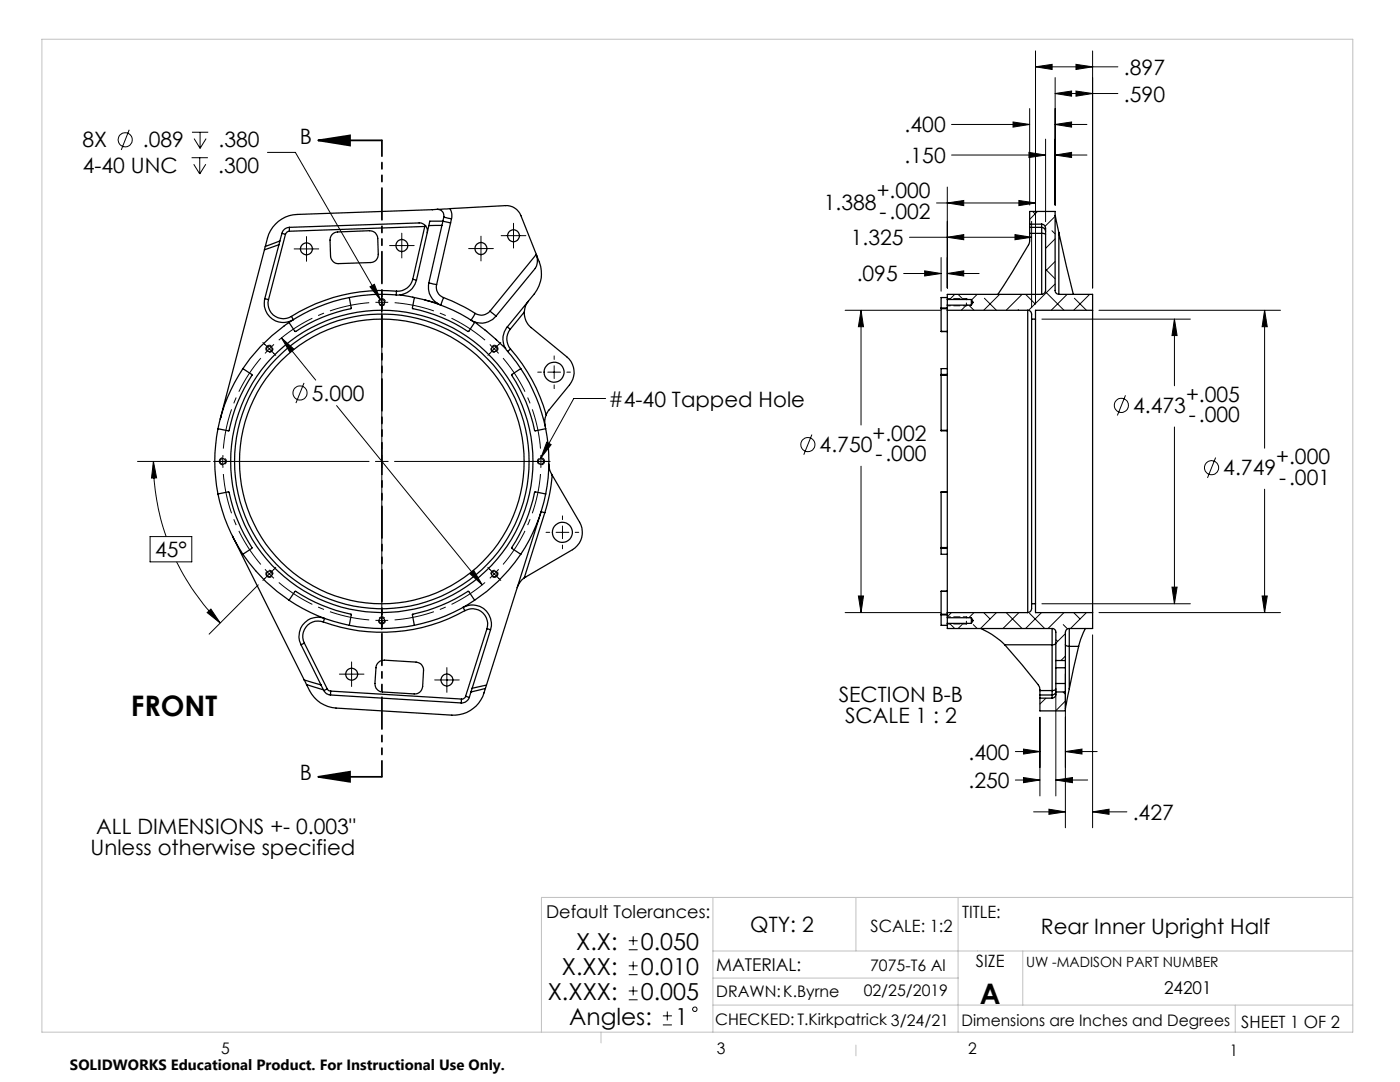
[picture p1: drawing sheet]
<svg xmlns="http://www.w3.org/2000/svg" width="279mm" height="216mm" viewBox="0 0 279 216" stroke-linecap="round" stroke-linejoin="round" font-family="sans-serif">
<g fill="none" stroke="#000" stroke-width=".2">
<path d="M206.7 13.3l3.3-.5v1.1zM206.7 10.2v50.4M206.7 13.3h16.4M210.6 18.7l3.3-.5v1zM210.6 15.5v25.4M210.6 18.7h12.5M214.7 12.8l3.4 .5-3.4 .6zM214.7 18.2l3.4 .5-3.4 .5zM218.1 10.2v47.3M25.8 25.9l-1.6 4M38.2 31.5h3.3M38.3 26.4h3.3"/>
<path d="M38.7 32.8l1.2 1.9M38.7 27.7l1.2 1.9M39.9 31.5v3.2M39.9 26.4v3.2M41.1 32.8l-1.2 1.9M41.1 27.7l-1.2 1.9M53.4 30.4h5.5l17 29.4M189.1 37.3v20.2M189.9 30.9h18.8M189.9 24.8h15.6M202.2 24.3l3.3 .5-3.3 .6zM205.4 30.4l3.3 .5-3.3 .5z"/>
<path d="M205.5 21.7v19.2M208.7 27.8v16.4M210.6 30.9l3.3-.5v1zM210.6 24.8l3.3-.5v1.1zM210.6 30.9h6.3M210.6 24.8h6.3M58.7 49.7h4.9M61.2 47.2v4.9M73.8 57.2l.9-.5 1.2 3.1zM76.2 58.5v31M77.8 49h4.9M80.2 46.5v5"/>
<path d="M93.5 49.6h5M96 47.1v5M100 47h5M102.5 44.6v4.9M180.3 54.6h7.5M181.5 47.3h24.4M184.5 54l3.3 .6-3.3 .5zM186.9 40.5h19.8M187.8 51.4v6.7M189.1 54.6l3.2-.6v1.1zM189.1 47.3l3.2-.5v1zM189.1 40.5l3.2-.5v1z"/>
<path d="M189.1 54.6h6.3M190.5 58.7l-1 1.1M191.2 58.7l1 1.1M195 58.7l-1.1 1.1M196.5 59.5l2.4 2.4M199.5 58.7l-3.2 3.2M202.6 46.8l3.3 .5-3.3 .5zM203.3 40l3.4 .5-3.4 .5zM204 58.7l-3.2 3.2M204.7 58.7l1.9 1.9M205.9 44.2v17.2M206.1 42.2l.5 .5"/>
<path d="M207 42.2l-1.5 1.6M208.6 58.2l3.7 3.7M208.7 53.7l1.9 1.9M208.7 49.2l.1 .2M209.9 46l.7 .7M210.6 43.2l-2 2M210.6 47.7l-1.9 1.9M210.6 52.2l-1.9 1.9M210.6 56.7l-5.3 5.2M213 58.7l-3.2 3.2M214.4 59.5l2.4 2.4M217.5 58.7l-3.2 3.2"/>
<path d="M52.5 68.3l1.3 1.3M53.8 69.6l1.2 1.3M53.8 69.6l-.9 .9M54.7 68.7l-.9 .9M56.2 67.4l2.5 2.3-.8 .6zM56.2 67.4l6.8 8.4M60.7 76.4l-1.6 4M74.9 60.3h2.6M97.8 68.7l.8 .9M98.6 69.6l-1.2 1.3M98.6 69.6l.9 .9M99.9 68.3l-1.3 1.3"/>
<path d="M107.3 74.3h.8M109.3 74.3h2.6M110.6 71v.7M110.6 73v2.5M110.6 76.8v.7M113.1 74.3h.7M120.9 79.5h-6.4l-6.6 11.9M168.7 61.9h19.1M171.8 61.9l.5 3.3h-1zM171.8 61.9v22.9M192.9 60.9l-1.1 1M193.4 60.9l1 1"/>
<path d="M203.2 61.8l.1 .1M207.9 63.7h29.7M219.3 61.9h36.3M224.6 78.9l-1.6 4M234.4 63.7l.5 3.3h-1zM234.4 63.7v13.3M252.4 61.9l.5 3.3h-1zM252.4 61.9v27.5M27.4 92.1h14.5M30.6 92.1l.7 3.3h-1.1zM30.6 92.1a45.4 45.4 0 0 0 2.6 15M42.6 92.1h31.1"/>
<path d="M44.5 90.8v2.5M67.2 80.9l29 35.8M74.9 92.1h2.6M76.2 90.8v2.5M76.2 94.6v31.1M78.7 92.1h31.1M107.9 90.8v2.5M109.1 88.2l.9 .5-2 2.7zM162 86.7l-1.6 4M171.8 93v29.2M234.4 85.2v35.3M242.6 91.3l-1.6 4.1"/>
<path d="M252.4 97.6v24.6M30 107.1h8.3v5h-8.3zM35.2 112.1a46.6 46.6 0 0 0 8.8 12.2M51.5 116.7l-9.8 9.8M52.9 113.6l1.8 1.8M55 113.2l-2.5 2.6M93.8 114.5l.7-.7 1.7 2.9zM97.4 113.2l2.5 2.6M99.5 113.6l-1.7 1.8M109 106.2h.7M111 106.2h2.5M112.3 102.9v.8"/>
<path d="M112.3 105v2.5M112.3 108.8v.7M114.8 106.2h.7M171.3 118.9h1l-.5 3.3zM233.9 117.2h1l-.5 3.3zM251.9 118.9h1l-.5 3.3zM41.3 122.2l.8-.7 1.9 2.8zM67.7 134.5h4.9M70.2 132.1v4.9M74.9 123.8h2.6M86.7 135.7h5M89.2 133.2v4.9"/>
<path d="M168.7 122.2h19.1M189.5 124.4l1 1M189.9 122.2l-.8 .9M192.2 124.4l-1 1M194.2 124.6l.8 .8M194.4 122.2l-1 1.1M196.3 122.2l1.3 1.3M198.9 122.2l-3.2 3.2M200.8 122.2l3.2 3.2M203.3 122.2l-3.1 3.2M205.5 122.4l3 3M207.9 122.2l-3.2 3.2"/>
<path d="M207.9 120.5h29.7M208.7 139.3l-1.2 1.2M210.7 137.7v21.1M210.7 127.6l.4 .4M212.2 138.1l.4 .4M212.2 124.6l.8 .9M212.3 122.2l-3.1 3.2M212.6 134.5v30.7M212.6 126.4l-1.9 1.9M212.6 130.9l-.9 .9M212.6 139.9l-1.9 2M214.3 122.2l1.2 1.3"/>
<path d="M216.8 122.2l-3.2 3.2M218.1 126.7v38.5M219.3 122.2h36.3M202.6 150h4.9M202.6 155.6h4.9M204.3 149.5l3.2 .5-3.2 .5zM204.3 155.2l3.2 .4-3.2 .6zM207.5 143.1v15.7M210.7 155.6l3.3-.4v1zM210.7 155.6h6.4M212.6 150l3.3-.5v1zM212.6 150h6.4"/>
<path d="M206.3 162h6.3M209.3 161.5l3.3 .5-3.3 .5zM218.1 162l3.2-.5v1zM218.1 162h6.8M125.5 189.5h1.7M125.5 187.7h1.7M125.5 194.5h1.7M125.5 192.7h1.7M125.5 199.5h1.7M125.5 197.7h1.7M126.4 186.8v1.8M126.4 191.8v1.8"/>
<path d="M126.4 196.8v1.8M132.3 204.5h1.8M132.3 202.7h1.8M133.2 201.8v1.8"/>
<circle cx="25" cy="27.9" r="1.41"/>
<circle cx="59.9" cy="78.4" r="1.41"/>
<circle cx="161.2" cy="88.7" r="1.41"/>
<circle cx="223.8" cy="80.9" r="1.42"/>
<circle cx="241.8" cy="93.3" r="1.41"/>
<circle cx="138.7" cy="201.4" r=".44"/>
</g>
<path d="M63.5 28h12.7M63.5 28l6.3-1v2zM63.5 155h12.7M63.5 155l6.3-1v2z" fill="none" stroke="#000" stroke-width=".35"/>
<path d="M76.2 59.6a.71 .71 0 0 1 .7 1 .71 .71 0 0 1-1.3 .1 .71 .71 0 0 1 .5-1.1h.1M53.3 69.1a.71 .71 0 0 1 1.1 .3 .71 .71 0 0 1-.7 .9 .71 .71 0 0 1-.5-1.1l.1-.1M99.2 69.1a.71 .71 0 0 1-.3 1.2 .71 .71 0 0 1-.9-.8 .71 .71 0 0 1 1.1-.5l.1 .1M43.8 92a.71 .71 0 0 1 1-.6 .71 .71 0 0 1 .1 1.2 .71 .71 0 0 1-1.1-.4v-.2M108.7 92a.71 .71 0 0 1-1 .7 .71 .71 0 0 1-.2-1.2 .71 .71 0 0 1 1.2 .4v.1M53.3 115a.71 .71 0 0 1 .2-1.2 .71 .71 0 0 1 1 .8 .71 .71 0 0 1-1.1 .5l-.1-.1M99.2 115a.71 .71 0 0 1-1.2-.3 .71 .71 0 0 1 .8-.9 .71 .71 0 0 1 .5 1.1l-.1 .1M76.2 124.5a.71 .71 0 0 1-.6-1 .71 .71 0 0 1 1.2-.1 .71 .71 0 0 1-.5 1.1h-.1" fill="none" stroke="#000" stroke-width=".2" stroke-dasharray="1.3 .6" stroke-dashoffset=".3" stroke-linecap="butt"/>
<path d="M52 71.5a31.8 31.8 0 0 0-7.4 18M73.7 60.4a31.8 31.8 0 0 0-18.1 7.5M96.8 67.9a31.8 31.8 0 0 0-18-7.5M44.6 94.6a31.8 31.8 0 0 0 7.4 18M107.9 89.5a31.8 31.8 0 0 0-7.5-18M55.6 116.2a31.8 31.8 0 0 0 18.1 7.5M100.4 112.6a31.8 31.8 0 0 0 7.5-18M78.8 123.7a31.8 31.8 0 0 0 18-7.5" fill="none" stroke="#000" stroke-width=".2" stroke-dasharray="15.2 1.3 1.3 1.3" stroke-dashoffset="7.2" stroke-linecap="butt"/>
<path d="M76.2 28v127" fill="none" stroke="#000" stroke-width=".35" stroke-dasharray="6.3 1.3 1.3 1.3 1.3 1.3" stroke-dashoffset="3.2"/>
<path d="M8.4 7.8h261.6v198.2h-261.6zM142.3 179.1v26.9M170.8 179.1v10.7M191.2 179.1v26.9M270 179.1h-161.9v26.9M142.3 189.8h127.7M142.3 195.2h48.9M204.1 189.8v10.8M119.9 206v2.1M142.3 200.6h127.7M170.8 208.5v2.2M246.5 200.6v5.4" fill="none" stroke="#c0c0c0" stroke-width=".2"/>
<path d="M192.9 61v-1.4M192.9 124.5v-1.4" fill="none" stroke="#000" stroke-width=".2" stroke-dasharray="1.3 .6" stroke-dashoffset=".7"/>
<path d="M189.1 59.6h3.8M189.1 61h3.8M189.1 123.1h3.8M189.1 124.5h3.8" fill="none" stroke="#000" stroke-width=".2" stroke-dasharray="1.3 .6" stroke-dashoffset=".6"/>
<path d="M192.9 59.6l.2 .1M192.9 61l.2-.1M192.9 124.5l.2-.1M192.9 123.1l.2 .1" fill="none" stroke="#000" stroke-width=".2" stroke-dasharray="1.3 .6"/>
<g fill="#000">
<path d="M109.1 88.2l.9 .5-2.1 2.7z"/>
<path d="M63.5 28l6.3-1v2zM63.5 155l6.3-1v2z"/>
<path d="M73.8 57.2l2.1 2.6-1.2-3.1zM93.8 114.5l2.4 2.2-1.7-2.9zM56.2 67.4l1.7 2.9 .8-.6zM30.6 92.1l.7 3.3h-1.1zM41.3 122.2l.8-.7 1.9 2.8zM204.3 149.5l3.2 .5-3.2 .5zM212.6 150l3.3-.5v1zM209.3 161.5l3.3 .5-3.3 .5zM218.1 162l3.2-.5v1zM171.8 61.9l.5 3.3h-1zM171.3 118.9h1l-.5 3.3zM184.5 54l3.3 .6-3.3 .5zM189.1 54.6l3.2-.6v1.1zM189.1 47.3l3.2-.5v1zM202.6 46.8l3.3 .5-3.3 .5zM189.1 40.5l3.2-.5v1zM203.3 40l3.4 .5-3.4 .5zM206.7 13.3l3.3-.5v1.1zM214.7 12.8l3.4 .5-3.4 .6zM210.6 18.7l3.3-.5v1zM214.7 18.2l3.4 .5-3.4 .5zM205.4 30.4l3.3 .5-3.3 .5zM210.6 30.9l3.3-.5v1zM202.2 24.3l3.3 .5-3.3 .6zM210.6 24.8l3.3-.5v1.1zM234.4 63.7l.5 3.3h-1zM233.9 117.2h1l-.5 3.3zM252.4 61.9l.5 3.3h-1zM251.9 118.9h1l-.5 3.3zM204.3 155.2l3.2 .4-3.2 .6zM210.7 155.6l3.3-.4v1z"/>
</g>
<g fill="none" stroke="#000" stroke-width=".25">
<path d="M52.8 49.8l-8.8 33.8M52.8 59.6a3.8 3.8 0 0 0 1.5 4 3.8 3.8 0 0 0 4.3 .2l-.5-.7M52.8 59.6l.8 .2M53 49.2l-.2 .6M53.6 59.8a3 3 0 0 0 1.1 3.2 3 3 0 0 0 3.4 .1M55.7 48.8l-2.9 1M55.7 48.8l-2.9 10.8M55.8 48.1l-2.8 1.1M55.8 48.1l-.1 .7M56.3 46.6l.7 .1M56.3 46.6l-.5 1.5M57 46.7l-3.4 13.1"/>
<path d="M57.7 45.4l25.9-.9a1.57 1.57 0 0 1 1.7 1.9M57.7 45.4a1.56 1.56 0 0 0-1.4 1.2M57.7 45.4v.7M57.7 46.1a.82 .82 0 0 0-.7 .6M66.3 46.8l.5-.4 .6-.1 6.3-.3a1.57 1.57 0 0 1 1.7 1.6l.1 3.2a1.57 1.57 0 0 1-1.5 1.6l-6.4 .2a1.57 1.57 0 0 1-1.6-1.5l-.1-3.2 .1-.6zM69.7 59.4l.4 2.1a34.3 34.3 0 0 0-11.2 4.6l-1.2-1.8M69.7 59.4a33.5 33.5 0 0 0-12 4.9M79.1 58.8h.8M79.1 58.8a32.8 32.8 0 0 0-9.4 .6M79.1 58.1v.7M79.1 58.1a34 34 0 0 0-21 5M79.9 58.8l2.8 .6"/>
<path d="M82.4 55.7l.7 .2M82.4 55.7a3.1 3.1 0 0 1-3.3 2.4M82.7 59.4a33.5 33.5 0 0 1 12 4.9l-1.2 1.8a35.5 35.5 0 0 0-11.2-4.6zM83.1 55.9a3.9 3.9 0 0 1-3.2 2.9M84.8 45.2l-27.1 .9M84.8 45.2l-2.4 10.5M84.8 59.9l2.4 .6M84.9 45l-.1 .2M85.6 56.4a3.7 3.7 0 0 0 1.6 4.1M85.6 56.4l1.5 .4M85.6 45l-2.5 10.9M87.1 56.8a2.23 2.23 0 0 0 1.4 2.6"/>
<path d="M87.2 41.8l-27.9 1a6.3 6.3 0 0 0-5.9 4.7l-.4 1.7M87.2 41.8a1.3 1.3 0 0 1 1.4 1.5M88.2 45h-2.6M88.2 45l-2.6 11.4M88.4 44.1h-2.6l-.2 .9M88.4 44.1l-.2 .9M88.4 44.1l1.5 .4M88.5 59.4l-.4 1.2a.33 .33 0 0 1-.4 .3 .33 .33 0 0 1-.3-.3l-.2-.1M88.5 59.4a40 40 0 0 1 6.4 3.1M88.6 43.3l1.5 .4M88.6 43.3l-.2 .8M89.8 41.6a2.65 2.65 0 0 1 .3 2.1"/>
<path d="M89.8 41.6l-2.6 .2M89.8 41.6l11.1-.6a3.1 3.1 0 0 1 3.1 2l3 7.8M89.9 44.5l-2.8 12.3M90.1 43.7l-.2 .8M107 50.8l.1 .2M107 50.8l-9.2 11.3M107.1 51a3.1 3.1 0 0 1-.3 2.6l-7.8 9.5M107.1 51a6.8 6.8 0 0 1-.5 7.6l-1.2 1.5M189.1 59.8v1.1M189.1 59.8h4.8M189.1 59.4h-1.3v2.1M193.9 59.8v1.1"/>
<path d="M193.9 59.8l.3 .5-.3 .6M205.5 45.4v-3.2h5.1v15.8a.78 .78 0 0 0 .7 .7M205.5 45.4v1.2M205.5 46.6v1.5l-.2 .7-3.3 5.5-2.9 4.4M205.5 44.7h2.4M205.5 45.4h2.4M205.5 46.6h2.4M207.9 44.7a.77 .77 0 0 1 .8 .8v12.5a.85 .85 0 0 1-.8 .7M207.9 45.4a.85 .85 0 0 1 .8 .7M207.9 46.6l.8 .1M207.9 45.4v1.2M207.9 58.7h-18.8v1.1"/>
<path d="M207.9 44.7v.7M207.9 46.6v12.1M210.6 43l.7 3.4M211.3 46.4l2.9 12.3M211.3 58.7h6.8v3.2M211.3 46.4v12.3M48.5 73.6l1.8 1.2a34.7 34.7 0 0 0-4.7 11.2l-2.1-.5M48.5 73.6a33.6 33.6 0 0 0-5 11.9M57.7 64.3l-.4 .3a32.6 32.6 0 0 0-8.8 9M94.7 64.2l2.4 1.9 3.8 3.4M94.9 62.5l-.7 1.2a.34 .34 0 0 0 0 .4 .34 .34 0 0 0 .3 .1h.2M97.8 62.1l1.2 1"/>
<path d="M97.8 62.1a2.26 2.26 0 0 1-2.9 .4M99 63.1a3.8 3.8 0 0 1-4.3 1.1M100.9 69.5l.4 .6M101.2 65.2a3.7 3.7 0 0 0-.3 4.3M101.2 65.2l.6 .5M101.3 70.1l2.6 3.5M101.8 65.7a3.1 3.1 0 0 0 .1 3.9M101.9 69.6l-.6 .5M101.9 69.6a33.8 33.8 0 0 1 7.1 13.2M103.9 73.6l-1.8 1.2a34.6 34.6 0 0 1 4.7 11.2l2.1-.5M103.9 73.6a33.6 33.6 0 0 1 5 11.9M104.6 62.3a3.7 3.7 0 0 0 1.4 3.1l7.1 5.8a4 4 0 0 1 .6 5.6l-4.2 5.1-.5 .9"/>
<path d="M104.6 62.3l-2.8 3.4M105.4 60.1a3.4 3.4 0 0 0-.8 2.2M105.4 60.1l-4.2 5.1M187.8 61.5v.1M187.8 61.6v4.5M187.8 66.1h.1M187.8 74.7v.2M187.8 74.9v11M187.8 66.1h1.3M187.8 61.5h1.3M187.8 61.6h1.3M187.8 74.7h1.3"/>
<path d="M187.8 74.9h1.3M189.1 61.9v60.3M189.1 60.9h4.8M189.1 60.9v1M189.1 61.9h16M189.1 73.6h-1.3v1.1M205.1 61.9a.78 .78 0 0 1 .8 .8v1M205.1 61.9v60.3M205.9 63.7v56.8M205.9 63.7h.8M206.7 63.7v56.8M218.1 61.9v60.3"/>
<path d="M218.1 61.9h-11.4v1.8M43.5 98.6l2.1-.5a37.5 37.5 0 0 0 4.7 11.3l-1.8 1.2M43.5 98.6a34.2 34.2 0 0 0 5 12M43.5 85.5a33.7 33.7 0 0 0 0 13.1M44.1 83.2l-.1 .2M108.9 98.6l-2.1-.4a32.8 32.8 0 0 1-4.7 11.1l1.8 1.3M108.9 98.6a34.2 34.2 0 0 1-5 12M108.9 85.5a33.7 33.7 0 0 1 0 13.1M109 82.8a3.7 3.7 0 0 0-.2 2.2M109.5 92.6a3.9 3.9 0 0 0 .7 2.2M110.2 94.8a34 34 0 0 1-1.5 7.5M110.2 94.8l5.5 9.4a4 4 0 0 1-1.4 5.5l-9.7 5.6"/>
<path d="M187.8 98.2v11.1M187.8 85.9v.1h1.3M187.8 98.2h1.3M187.8 85.9h1.3M189.1 98.1h-1.3v.1M46.4 107l14.3 28.7M46.5 107.2l.1 .1M48.5 110.6a34.7 34.7 0 0 0 9.2 9.2M57.7 119.8l1.2-1.8a36 36 0 0 0 11.2 4.7l-.4 2.1M57.7 119.8a32.7 32.7 0 0 0 12 5M94.7 119.8l-1.2-1.8a38.6 38.6 0 0 1-11.2 4.7l.4 2.1M94.7 119.8a32.7 32.7 0 0 1-12 5"/>
<path d="M103.9 110.6a34.3 34.3 0 0 1-9.2 9.2M104.6 115.3a4.1 4.1 0 0 0-1.4 2M108.7 102.3l-.7-.2-10.9 34.6M108.7 102.3l-4.1 13M187.8 118v4.6M187.8 109.3v.1M187.8 109.4v1.2h1.3M187.8 118h1.3M187.8 109.3h1.3M187.8 109.4h1.3M189.1 118h-1.3M60.1 128.7l4 8"/>
<path d="M60.7 135.7l3.4 1M60.7 135.7l.5 .9M60.7 128.3l-.6 .4M60.7 128.3l4.6 9.1M61.2 136.6l3.4 1.1M61.2 136.6a6.8 6.8 0 0 0 5.9 4.7l23.1 1.4a6.5 6.5 0 0 0 6.7-5.3M64.1 136.7l.5 1M64.5 124.1l.3-.7a3.7 3.7 0 0 0-4.2 1 3.7 3.7 0 0 0-.5 4.3M64.5 124.1a3 3 0 0 0-3.3 .8 3 3 0 0 0-.5 3.4M64.6 137.7v.1M64.6 137.8a1.46 1.46 0 0 0 1.3 .9M65.3 137.4l-.7 .4"/>
<path d="M65.3 137.4l.3 .4 .4 .1M65.9 138.7l26.1 1.6M66 137.9l-.1 .8M66 137.9l26.1 1.6M69.7 124.8a33.5 33.5 0 0 0 13 0M75.6 132.2l.5-.4 .6-.1 6.3 .4a1.57 1.57 0 0 1 1.5 1.7l-.2 3.2a1.57 1.57 0 0 1-1.6 1.5l-6.4-.4a1.63 1.63 0 0 1-1.5-1.7l.3-3.5zM92.1 139.5l-.1 .8M92.8 121.8l-.4-.6a3.8 3.8 0 0 1 4.3 .4 3.8 3.8 0 0 1 1.2 4.1M92.8 121.8a34.2 34.2 0 0 1-28.3 2.3M92.8 121.8a3.1 3.1 0 0 1 3.4 .4 3.1 3.1 0 0 1 1 3.2M92.9 138.9l.8 .3M92.9 138.9a.82 .82 0 0 1-.8 .6"/>
<path d="M93.7 139.2a1.66 1.66 0 0 1-1.7 1.1M94 138.1l-.3 1.1M94.2 137.3l-.2 .8M96.9 137.4l-2.9 .7M97.1 136.7l-2.9 .6M97.1 136.7l-.2 .7M97.2 125.4l.7 .3M97.2 125.4l-4.3 13.5M97.9 125.7l-3.7 11.6M187.8 122.6v.1M187.8 122.7v2.1h1.3M187.8 122.6h1.3"/>
<path d="M187.8 122.7h1.3M189.1 123.3v1.1M189.1 124.4v1h20.9M189.1 122.2v1.1M189.1 122.2h16M189.1 124.4h4.8M189.1 123.3h4.8M193.9 123.3v1.1M193.9 123.3l.3 .5-.3 .6M195.8 125.4a16.8 16.8 0 0 1 4.7 3.3M200.5 128.7l6.7 8 .3 .4v.7M200.5 128.7h9.5"/>
<path d="M205.9 120.5v1a.85 .85 0 0 1-.8 .7M205.9 120.5h.8M206.7 120.5v1.7h11.4M207.5 137.8v.9M207.5 139.3h2.5M207.5 138.7h2.5M207.5 137.8h2.5M210 125.4a.72 .72 0 0 1 .7 .8v5.6M210 137.8v.9M210 125.4v3.3M210 128.7v9.1M210 138.7v.6"/>
<path d="M210.7 136.4v1.7M210.7 138.1a.87 .87 0 0 1-.6 1.2h-.1M210.7 131.8v1.4M210.7 137.9a.73 .73 0 0 1-.7 .8M210.7 137.4l-.3 .4h-.4M210.7 128.3l-.3 .3-.4 .1M210.7 131.8h1.9M210.7 133.2v3.2M210.7 136.4h1.9M210.7 138.1h1.9M210.7 133.2h1.9M212.6 136.4v1.7"/>
<path d="M212.6 131.8v1.4M212.6 128.6l.2 .2 .6 .2M212.6 133.2v3.2M212.6 138.1v3.8h-5.1v-3.2M213.4 125.4a.78 .78 0 0 0-.8 .8v5.6M213.4 137.5l-.8 3.9M213.4 125.4v3.6M213.4 129v8.5M213.4 129h1.9M215.3 129l-1.9 8.5M216.6 125.4l-.9 2.2-.4 1.4M218.1 122.2v3.2h-4.7"/>
<circle cx="61.2" cy="49.7" r="1.18"/>
<circle cx="80.2" cy="49" r="1.19"/>
<circle cx="96" cy="49.6" r="1.2"/>
<circle cx="102.5" cy="47" r="1.19"/>
<circle cx="53.8" cy="69.6" r=".57"/>
<circle cx="76.2" cy="60.3" r=".56"/>
<circle cx="98.7" cy="69.6" r=".57"/>
<circle cx="110.6" cy="74.3" r="2"/>
<circle cx="44.5" cy="92.1" r=".56"/>
<circle cx="76.2" cy="92.1" r="29.4"/>
<circle cx="76.2" cy="92.1" r="30.2"/>
<circle cx="76.2" cy="92.1" r="28.4"/>
<circle cx="108" cy="92.1" r=".56"/>
<circle cx="53.8" cy="114.5" r=".57"/>
<circle cx="98.7" cy="114.5" r=".57"/>
<circle cx="112.2" cy="106.2" r="2"/>
<circle cx="70.2" cy="134.5" r="1.19"/>
<circle cx="76.2" cy="123.8" r=".56"/>
<circle cx="89.2" cy="135.7" r="1.2"/>
</g>
<g font-size="5.6">
<text x="26.1" y="142.9">FRONT</text>
<text x="195.6" y="200.3">A</text>
</g>
<g font-size="4.7">
<text x="115" y="189.5">X.X:</text>
<text x="127.9" y="189.5">0.050</text>
<text x="112.1" y="194.5">X.XX:</text>
<text x="127.9" y="194.5">0.010</text>
<text x="109.3" y="199.5">X.XXX:</text>
<text x="127.9" y="199.5">0.005</text>
<text x="113.6" y="204.5">Angles:</text>
<text x="134.7" y="204.5">1</text>
</g>
<g font-size="4.2">
<text x="224.3" y="14.9">.897</text>
<text x="224.3" y="20.3">.590</text>
<text x="16.5" y="29.4">8X</text>
<text x="28.5" y="29.4">.089</text>
<text x="43.6" y="29.4">.380</text>
<text x="59.8" y="28.8">B</text>
<text x="180.5" y="26.4">.400</text>
<text x="16.5" y="34.5">4-40 UNC</text>
<text x="43.5" y="34.5">.300</text>
<text x="180.5" y="32.5">.150</text>
<text x="164.4" y="41.8">1.388</text>
<text x="175" y="39.6">+.000</text>
<text x="175.5" y="43.7">-.002</text>
<text x="169.8" y="48.9">1.325</text>
<text x="171" y="56.1">.095</text>
<text x="62.2" y="79.9">5.000</text>
<text x="121.4" y="81.1">#4-40 Tapped Hole</text>
<text x="226.1" y="82.4">4.473</text>
<text x="236.7" y="80.1">+.005</text>
<text x="174.1" y="88">+.002</text>
<text x="237.3" y="84.3">-.000</text>
<text x="163.6" y="90.2">4.750</text>
<text x="174.7" y="92.1">-.000</text>
<text x="244.1" y="94.9">4.749</text>
<text x="254.7" y="92.6">+.000</text>
<text x="255.3" y="96.7">-.001</text>
<text x="30.9" y="111.2">45°</text>
<text x="167.4" y="140">SECTION B-B</text>
<text x="168.7" y="144.2">SCALE 1 : 2</text>
<text x="59.8" y="155.7">B</text>
<text x="193.3" y="151.6">.400</text>
<text x="193.3" y="157.2">.250</text>
<text x="19.2" y="166.5">ALL DIMENSIONS +- 0.003&quot;</text>
<text x="226.1" y="163.6">.427</text>
<text x="18.1" y="170.6">Unless otherwise specified</text>
<text x="149.7" y="185.9">QTY: 2</text>
<text x="207.7" y="186.4">Rear Inner Upright Half</text>
</g>
<g font-size="3.5">
<text x="109" y="183.1">Default Tolerances:</text>
<text x="142.9" y="193.8">MATERIAL:</text>
<text x="232.3" y="198.4">24201</text>
</g>
<g font-size="3.4">
<text x="173.7" y="185.9">SCALE: 1:2</text>
<text x="192" y="183.1">TITLE:</text>
<text x="194.8" y="193">SIZE</text>
<text x="247.7" y="205.1">SHEET 1 OF 2</text>
</g>
<g font-size="3.2">
<text x="173.7" y="193.8">7075-T6 Al</text>
<text x="142.9" y="199">DRAWN:K.Byrne</text>
<text x="172.4" y="198.8">02/25/2019</text>
<text x="142.7" y="204.5">CHECKED: T.Kirkpatrick 3/24/21</text>
<text x="191.9" y="204.8">Dimensions are Inches and Degrees</text>
<text x="44.2" y="210.4">5</text>
<text x="143.1" y="210.4">3</text>
<text x="193.2" y="210.3">2</text>
<text x="245.4" y="210.6">1</text>
</g>
<text font-size="3" x="14" y="213.5">SOLIDWORKS Educational Product. For Instructional Use Only.</text>
<text font-size="2.8" x="204.8" y="193">UW -MADISON PART NUMBER</text>
</svg>
